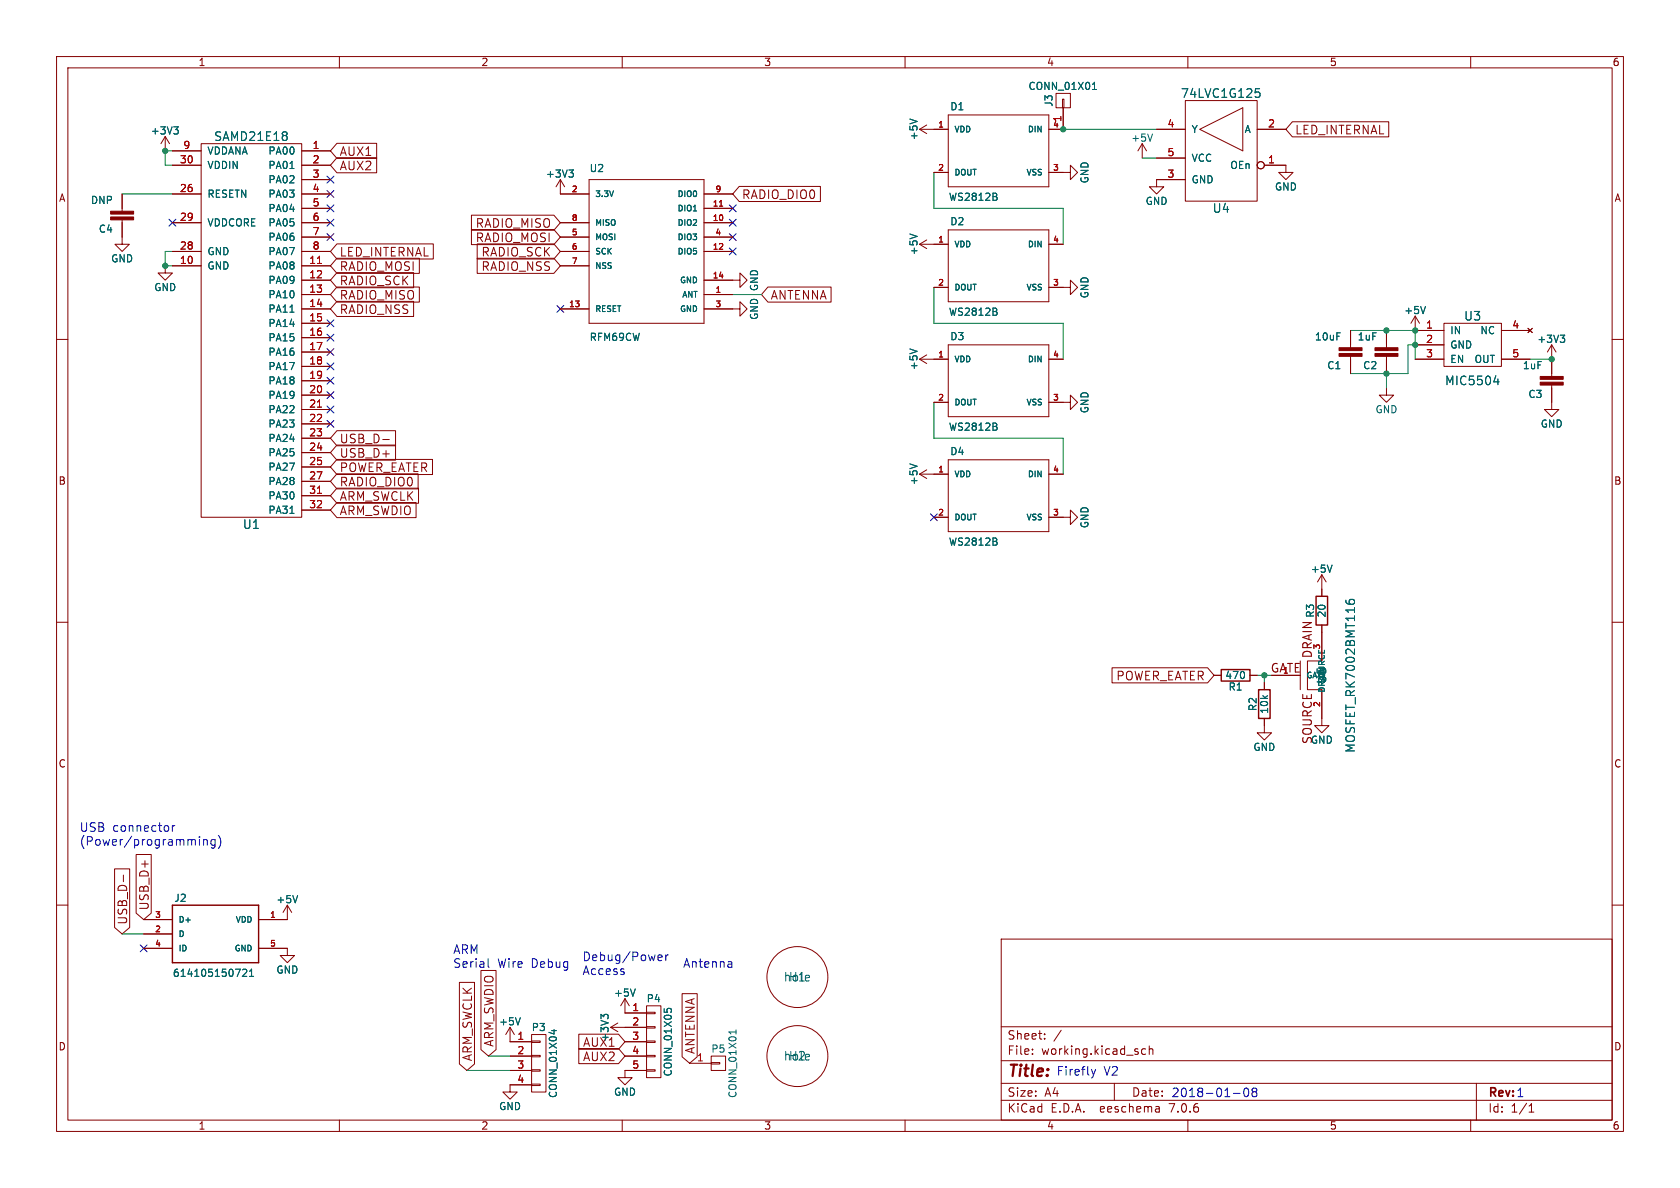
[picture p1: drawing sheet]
<svg xmlns="http://www.w3.org/2000/svg" width="297mm" height="210mm" viewBox="0 0 297 210" stroke-linecap="round" stroke-linejoin="round" font-family="sans-serif">
<g fill="none" stroke="#840000" stroke-width=".18">
<path d="M10 10h277v190h-277zM12 12h273v186h-273zM60 10v2M110 10v2M160 10v2M186.7 16.5h2.5v2.6h-2.5zM187.8 17.5h.3v1.6h-.3zM188 19.1v3.8h-2.6M209.5 17.8h12.7v17.8h-12.7zM210 10v2M260 10v2M21.6 38.9v4.3h1.3l-1.3 1.3-1.3-1.3h1.3"/>
<path d="M21.6 34.3v3M29.2 24.1l-.8 1.3M29.2 24.1v2.6M29.2 24.1l.8 1.3M30.5 39.4h5.1M30.5 34.3h5.1M30.5 26.7h5.1M30.5 29.2h5.1M35.6 25.4h17.7v66h-17.7zM53.3 31.8h5.1M53.3 39.4h5.1M53.3 36.8h5.1"/>
<path d="M53.3 34.3h5.1M53.3 26.7h5.1M53.3 29.2h5.1M59.6 25.3h7v2.7h-7l-1.2-1.3zM59.6 27.9h7v2.6h-7l-1.2-1.3zM83.3 38h14.6l1.2 1.4-1.2 1.3h-14.6zM99.1 39.4h5M99.1 31.8v2.5h5M99.1 31.8l-.8 1.2M99.1 31.8l.7 1.2M104.1 31.8h20.4v25.4h-20.4zM124.5 39.4h5"/>
<path d="M124.5 36.8h5M124.5 34.3h5M130.7 33h14.3v2.6h-14.3l-1.2-1.3zM162.6 22.9l1.2 .7M162.6 22.9h5M163.8 22.1l-1.2 .8M165.1 30.5h2.5M167.6 20.3h17.8v12.7h-17.8zM185.4 30.5h3.8v-1.3l1.3 1.3-1.3 1.3v-1.3M201.9 25.4l-.7 1.3M201.9 25.4v2.5M201.9 25.4l.8 1.3"/>
<path d="M204.5 22.9h5M204.5 27.9h5M209.5 31.8h-5v1.2h1.2l-1.2 1.3-1.3-1.3h1.3M212.1 22.9l7.6-3.8v7.6zM222.2 22.9h5.1M223.5 29.2h3.8v1.3h1.3l-1.3 1.3-1.2-1.3h1.2M228.5 21.5h17v2.7h-17l-1.2-1.3zM10 60h2M29.2 47v1.3h1.3l-1.3 1.2-1.3-1.2h1.3M30.5 44.5h5.1M30.5 47h5.1M53.3 57.2h5.1"/>
<path d="M53.3 52.1h5.1M53.3 44.5h5.1M53.3 54.6h5.1M53.3 49.5h5.1M53.3 41.9h5.1M53.3 47h5.1M53.3 59.7h5.1M59.6 48.2h13.5v2.7h-13.5l-1.2-1.4zM59.6 53.3h13.5v2.6h-13.5l-1.2-1.3zM59.6 50.7h14.5v2.7h-14.5l-1.2-1.3zM59.6 43.1h17v2.7h-17l-1.2-1.3zM59.6 45.7h14.5v2.6h-14.5l-1.2-1.3z"/>
<path d="M83.3 40.6h14.6l1.2 1.3-1.2 1.3h-14.6zM84.4 45.7h13.5l1.2 1.3-1.2 1.3h-13.5zM84.4 43.1h13.5l1.2 1.4-1.2 1.3h-13.5zM99.1 44.5h5M99.1 54.6h5M99.1 41.9h5M99.1 47h5M124.5 54.6h6.3v-1.3l1.3 1.3-1.3 1.3v-1.3M124.5 49.5h6.3v-1.2l1.3 1.2-1.3 1.3v-1.3M124.5 52.1h5M124.5 44.5h5M124.5 41.9h5"/>
<path d="M135.8 50.7h11.1v2.7h-11.1l-1.2-1.3zM162.6 43.2l1.2 .7M162.6 43.2h5M163.8 42.4l-1.2 .8M165.1 50.8h2.5M167.6 40.6h17.8v12.7h-17.8zM185.4 50.8h3.8v-1.3l1.3 1.3-1.3 1.3v-1.3M185.4 43.2h2.6M238.8 58.4v3.1M245.1 58.4v3.1M250.2 55.9v2.5h5.1M250.2 55.9l-.8 1.3"/>
<path d="M250.2 55.9l.8 1.3M255.3 57.2h.1M255.3 57.2h10.1v7.6h-10.1zM265.4 58.4h5.1M270.1 58l.8 .8M270.9 58l-.8 .8M285 60h2M53.3 62.2h5.1M53.3 64.8h5.1M53.3 67.3h5.1M53.3 69.9h5.1M53.3 72.4h5.1"/>
<path d="M53.3 74.9h5.1M53.3 77.5h5.1M59.6 76.1h10.3v2.7h-10.3l-1.2-1.3zM59.6 78.7h10.3v2.6h-10.3l-1.2-1.3zM67.7 77.7h1.1M162.6 63.5h5M162.6 63.5l1.2 .8M163.8 62.7l-1.2 .8M165.1 71.1h2.5M167.6 61h17.8v12.7h-17.8zM185.4 71.1h3.8v-1.2l1.3 1.2-1.3 1.3v-1.3M185.4 63.5h2.6"/>
<path d="M238.8 63v3M245.1 68.6v1.3h1.3l-1.3 1.2-1.3-1.2h1.3M245.1 63v3M250.2 61h5.1M250.2 63.5h5.1M265.4 63.5h5.1M266.7 64.8h.1M274.3 68.1v4.3h1.3l-1.3 1.3-1.3-1.3h1.3M274.3 61v5.5M274.3 61l-.7 1.2M274.3 61l.8 1.2M53.3 80h5.1"/>
<path d="M53.3 82.6h5.1M53.3 85.1h5.1M53.3 87.6h5.1M53.3 90.2h5.1M59.6 88.8h14v2.7h-14l-1.2-1.3zM59.6 86.3h14.4v2.7h-14.4l-1.2-1.4zM59.6 81.2h16.9v2.7h-16.9l-1.2-1.3zM59.6 83.8h14.3v2.6h-14.3l-1.2-1.3zM162.6 83.8h5M162.6 83.8l1.2 .8M163.8 83.1l-1.2 .7M165.1 91.4h2.5"/>
<path d="M167.6 81.3h17.8v12.7h-17.8zM185.4 91.4h3.8v-1.2l1.3 1.2-1.3 1.3v-1.3M185.4 83.8h2.6M10 110h2M196.6 118h16.9l1.1 1.4-1.1 1.3h-16.9zM214.6 119.4h1.3M221 119.4h1.2M224.8 119.4h5.1M229.9 116.8v5.1M233.7 110.5v6.3h-2.6v5.1h2.6v6.4h1.2l-1.2 1.2-1.3-1.2h1.3M233.7 101.6v3.8M233.7 101.6l-.8 1.3"/>
<path d="M233.7 101.6l.7 1.3M285 110h2M223.5 127v2.5h1.3l-1.3 1.3-1.3-1.3h1.3M223.5 120.7v1.2M10 160h2M20.3 153.6h2.6v10.4l-1.3 1.1-1.3-1.1zM21.8 154.7v1.2M24.1 151.1h2.6v10.3l-1.3 1.2-1.3-1.2zM285 160h2M25.4 162.6h5.1M25.4 165.1h5.1M25.4 167.6h5.1"/>
<path d="M45.7 167.6h5.1v1.3h1.3l-1.3 1.3-1.3-1.3h1.3M50.8 160v2.6h-5.1M50.8 160l-.8 1.3M50.8 160l.8 1.3M81.2 173.7h2.7v14.4l-1.4 1.1-1.3-1.1zM85 171.6h2.7v13.9l-1.3 1.2-1.4-1.2zM110.5 176.5v2.6h3.8M110.5 176.5l-.8 1.3M110.5 176.5l.8 1.3M114.3 178.9h1.5v.3h-1.5zM114.3 177.8h2.5v12.7h-2.5zM120.6 175.7h2.7v11.1l-1.4 1.2-1.3-1.2z"/>
<path d="M177 166h108v32h-108zM60 198v2M90.2 181.6v2.6h3.8M90.2 186.7h3.8M90.2 189.2h3.8M90.2 181.6l-.8 1.3M90.2 181.6l.7 1.3M94 191.6h1.5v.3h-1.5zM94 189.1h1.5v.3h-1.5zM94 186.6h1.5v.2h-1.5zM94 184h1.5v.3h-1.5zM94 182.9h2.5v10.1h-2.5z"/>
<path d="M94 191.8h-3.8v1.2h1.2l-1.2 1.3-1.3-1.3h1.3M102.3 182.8h7l1.2 1.4-1.2 1.3h-7zM102.3 185.4h7l1.2 1.3-1.2 1.3h-7zM107.9 181.6l1.3 .8M107.9 181.6h6.4M109.2 180.8l-1.3 .8M110 198v2M110.5 184.2h3.8M110.5 186.7h3.8M114.3 189.1h1.5v.3h-1.5zM114.3 186.6h1.5v.2h-1.5zM114.3 184h1.5v.3h-1.5z"/>
<path d="M114.3 181.5h1.5v.2h-1.5zM114.3 189.2h-3.8v1.3h1.3l-1.3 1.3-1.3-1.3h1.3M121.9 188h3.8M125.7 187.8h1.6v.3h-1.6zM125.7 186.7h2.6v2.5h-2.6zM160 198v2M177 194.5h108M177 191.5h108M177 187.5h108M177 181.5h108M182.5 186.3v.1M182.5 185.5v.1"/>
<path d="M184.7 183.6v.1M184.7 182.8v.1M187.6 182.1l-1.3 2M197 191.5v3M202.5 185.5l-.4-.1-.3 .3v.4l.2 .2h.5M203.2 185.5l.2-.1 .3 .1 .1 .9M203.2 184.9v1.5M204.9 195.7l.1 .9M205 196.5l-.2 .1M205 196h-.2M210 198v2M260 198v2"/>
<path d="M261 191.5v6.5M270.3 196.6h.9M270.3 195.5l.4-.4v1.5"/>
<circle cx="222.9" cy="29.2" r=".63"/>
<circle cx="141" cy="172.7" r="5.4"/>
<circle cx="141" cy="186.7" r="5.4"/>
</g>
<g fill="#840000" stroke="#840000" stroke-width=".18">
<path d="M272.3 66.5h4.1v.6h-4.1z"/>
<path d="M272.3 67.6h4.1v.5h-4.1z"/>
<path d="M236.7 61.5h4.1v.5h-4.1z"/>
<path d="M236.7 62.5h4.1v.5h-4.1z"/>
<path d="M19.6 37.3h4v.5h-4z"/>
<path d="M19.6 38.4h4v.5h-4z"/>
<path d="M243.1 61.5h4v.5h-4z"/>
<path d="M243.1 62.5h4v.5h-4z"/>
</g>
<path d="M215.9 118.4h5.1v2h-5.1zM232.7 105.4h2v5.1h-2zM222.5 121.9h2v5.1h-2zM30.5 160h15.2v10.2h-15.2z" fill="none" stroke="#840000" stroke-width=".25"/>
<g fill="none" stroke="#006464" stroke-width=".18">
<path d="M193.1 15.8h.8M193.3 14.9l.2-.4v1.3M222 15.7h.7M222.1 16.3h.4l.3 .3-.2 .5-.5 .1M30.7 22.4h.8l-.4 .5M31.3 22.9l.2 .2v.4l-.2 .2M50.7 23.4v.4M50.7 24.1v.6M51.3 29.8h.7M100.6 30h.8l-.5 .5M101.1 30.5l.3 .3v.3l-.3 .2M160.9 21l1.2 .5"/>
<path d="M176.2 34.8l.1 .2-.1 .4M176.2 34.3v.3M203.7 23.7l-.4 1.3M51.3 55.2h.7M160.9 41.4l1.2 .4M176.2 55.1l.1 .2-.1 .4M176.2 54.6v.3M252 54.2l-.4 1.2M275.8 59.3h.8l-.4 .4M276.4 59.7l.2 .3v.3l-.2 .2M160.9 61.7l1.2 .4M176.2 75.4l.1 .2-.1 .4"/>
<path d="M176.2 74.9v.4M264.1 67.5h.9M264.8 67v1M51.3 90.7h.7M160.9 82l1.2 .4M176.2 95.8l.1 .2-.1 .3M176.2 95.2v.4M235.5 99.9l-.4 1.3M237.9 106.1a.6 .6 0 0 0 .7 .7M238.8 106.8l-.3-.3v-.3l.3-.2h.4l.3 .2-.1 .5-.2 .1M52.6 158.3l-.4 1.3M42.9 171.5l.5-.2 .2 .4-.8 .9h.8"/>
<path d="M44.1 172.6h.7M44.1 171.7l.4-.4v1.3M92 179.9l-.4 1.3M106.7 179.7l-.5-.4v.8M106.7 179.6l.3-.3h.3l.2 .3M112.3 174.8l-.4 1.3M117.4 178.3v.6M117.9 178.8v-.3l.2-.2 .5 .1 .1 .4M97.5 182.2h.9M97.9 182v.8M130.1 182.1v.7M130.1 182.4h-1.3l.4 .3"/>
</g>
<path d="M127.2 36.4h.6M56.1 46.6h.7M56.1 72h.7M56.1 87.2h.7" fill="none" stroke="#a90000" stroke-width=".18"/>
<g fill="none" stroke="#0000c2" stroke-width=".18">
<path d="M30.5 145.9v1.1M30.9 145.9l-.3 .1-.1 .2M35.3 147.9v.1M35.3 148.4v1M36 148.4v1M36 148.5l.2-.1 .4 .1v.9M38 148.5l-.4-.1-.3 .3v.4l.1 .2h.6M38 148.4v1.2l-.3 .3h-.3M38.6 147.7a1.75 1.75 0 0 1 0 2.3M86.3 169.5v1.3l.2 .2M116.4 169.7h.6M116.4 168.9l.4-.1 .2 .4-.7 .1"/>
<path d="M117.7 168.8v1M118.1 168.8l-.3 .1-.1 .2M129.2 170l.2 .2v.8M129.4 170.9l-.2 .1M129.4 170.4h-.2M193 189l.3 1.1M193.3 190.1l-.1 .3M193.7 189l-.4 1.1M218.1 193.3h1.1M220 192.5l.2-.2a.83 .83 0 0 1 .6 .7 .83 .83 0 0 1-.3 .8l-.1 .1a.82 .82 0 0 1-.4-1.4zM221.6 193l-.3-.3 .3-.4h.3l.3 .3-.3 .4M221.6 193l-.3 .3v.3l.3 .3 .5-.1 .1-.2-.1-.5-.2-.1"/>
<path d="M221.6 193h.3"/>
</g>
<g fill="none" stroke="#009600" stroke-width=".18">
<path d="M21.6 34.3h8.9M30.5 26.7h-1.3v2.5h1.3M165.1 30.5v6.3h22.9v6.4M188 22.9h16.5M201.9 27.9h2.6M30.5 44.5h-1.3v2.5h1.3M129.5 52.1h5.1M165.1 50.8v6.4h22.9v6.3M238.8 58.4h11.4v5.1M165.1 71.1v6.4h22.9v6.3M245.1 66v2.6M250.2 61h-1.3v5h-10.1"/>
<path d="M270.5 63.5h3.8M222.2 119.4h2.6M223.5 119.4v1.3M21.6 165.1h3.8M82.5 189.2h7.7M86.4 186.7h3.8"/>
</g>
<g fill="none" stroke="#000084" stroke-width=".18">
<path d="M29.9 38.8l1.2 1.2M31.1 38.8l-1.2 1.2M57.8 38.8l1.2 1.2M57.8 31.1l1.2 1.3M57.8 33.7l1.2 1.2M57.8 36.2l1.2 1.2M59 38.8l-1.2 1.2M59 31.1l-1.2 1.3M59 33.7l-1.2 1.2M59 36.2l-1.2 1.2M128.9 36.2l1.2 1.2M128.9 38.8l1.2 1.2"/>
<path d="M130.1 36.2l-1.2 1.2M130.1 38.8l-1.2 1.2M57.8 56.5l1.2 1.3M57.8 41.3l1.2 1.2M57.8 59.1l1.2 1.2M59 56.5l-1.2 1.3M59 41.3l-1.2 1.2M59 59.1l-1.2 1.2M98.5 54l1.2 1.2M99.7 54l-1.2 1.2M128.9 41.3l1.2 1.2M128.9 43.8l1.2 1.3"/>
<path d="M130.1 41.3l-1.2 1.2M130.1 43.8l-1.2 1.3M57.8 66.7l1.2 1.2M57.8 71.8l1.2 1.2M57.8 74.3l1.2 1.2M57.8 64.2l1.2 1.2M57.8 61.6l1.2 1.2M57.8 69.2l1.2 1.3M59 66.7l-1.2 1.2M59 71.8l-1.2 1.2M59 74.3l-1.2 1.2M59 64.2l-1.2 1.2"/>
<path d="M59 61.6l-1.2 1.2M59 69.2l-1.2 1.3M164.5 90.8l1.2 1.2M165.7 90.8l-1.2 1.2M24.8 167l1.2 1.2M26 167l-1.2 1.2"/>
</g>
<g fill="#009600" stroke="#009600" stroke-width=".18">
<circle cx="223.5" cy="119.4" r=".46"/>
<circle cx="274.3" cy="63.5" r=".46"/>
<circle cx="29.2" cy="26.7" r=".46"/>
<circle cx="29.2" cy="47" r=".46"/>
<circle cx="250.2" cy="61" r=".46"/>
<circle cx="245.1" cy="66" r=".46"/>
<circle cx="250.2" cy="58.4" r=".46"/>
<circle cx="245.1" cy="58.4" r=".46"/>
<circle cx="188" cy="22.9" r=".46"/>
</g>
<text font-size="2.8" fill="#840000" x="178" y="190.9">Title:</text>
<g font-size="2.1" fill="#006464">
<text x="208.7" y="17.5">74LVC1G125</text>
<text x="37.8" y="25.1">SAMD21E18</text>
<text x="214.3" y="37.8">U4</text>
<text x="258.7" y="56.9">U3</text>
<text x="255.4" y="68.3">MIC5504</text>
<text x="42.8" y="93.7">U1</text>
<text x="234.7" y="121" transform="rotate(-90 234.7 121)">U5</text>
<text x="239.8" y="133.2" transform="rotate(-90 239.8 133.2)">MOSFET_RK7002BMT116</text>
<text x="138.5" y="173.7">hole</text>
<text x="139.4" y="173.7">H1</text>
<text x="138.5" y="187.7">hole</text>
<text x="139.4" y="187.7">H2</text>
</g>
<g font-size="2.1" fill="#840000">
<text x="228.9" y="24">LED_INTERNAL</text>
<text x="59.9" y="27.8">AUX1</text>
<text x="59.9" y="30.3">AUX2</text>
<text x="131.1" y="35.4">RADIO_DIO0</text>
<text x="84" y="40.5">RADIO_MISO</text>
<text x="59.9" y="45.5">LED_INTERNAL</text>
<text x="84" y="43">RADIO_MOSI</text>
<text x="85" y="45.5">RADIO_SCK</text>
<text x="59.9" y="50.6">RADIO_SCK</text>
<text x="59.9" y="53.2">RADIO_MISO</text>
<text x="59.9" y="48.1">RADIO_MOSI</text>
<text x="85" y="48.1">RADIO_NSS</text>
<text x="136.1" y="53.2">ANTENNA</text>
<text x="59.9" y="55.7">RADIO_NSS</text>
<text x="59.9" y="78.6">USB_D-</text>
<text x="59.9" y="83.6">POWER_EATER</text>
<text x="59.9" y="81.1">USB_D+</text>
<text x="59.9" y="88.7">ARM_SWCLK</text>
<text x="59.9" y="86.2">RADIO_DIO0</text>
<text x="59.9" y="91.3">ARM_SWDIO</text>
<text x="224.5" y="119.2">GATE</text>
<text x="232.2" y="116.5" transform="rotate(-90 232.2 116.5)">DRAIN</text>
<text x="197.3" y="120.5">POWER_EATER</text>
<text x="232.2" y="131.7" transform="rotate(-90 232.2 131.7)">SOURCE</text>
<text x="26.5" y="161" transform="rotate(-90 26.5 161)">USB_D+</text>
<text x="22.7" y="163.6" transform="rotate(-90 22.7 163.6)">USB_D-</text>
<text x="87.5" y="185.2" transform="rotate(-90 87.5 185.2)">ARM_SWDIO</text>
<text x="103" y="185.2">AUX1</text>
<text x="178" y="184">Sheet:</text>
<text x="83.6" y="187.7" transform="rotate(-90 83.6 187.7)">ARM_SWCLK</text>
<text x="103" y="187.8">AUX2</text>
<text x="123" y="186.4" transform="rotate(-90 123 186.4)">ANTENNA</text>
<text x="178" y="186.7">File:</text>
<text x="184.1" y="186.7">working.kicad_sch</text>
<text x="178" y="196.9">KiCad</text>
<text x="178" y="194.1">Size:</text>
<text x="184.7" y="194.1">A4</text>
<text x="185.7" y="196.9">E.D.A.</text>
<text x="194.6" y="196.9">eeschema</text>
<text x="200" y="194.1">Date:</text>
<text x="207" y="196.9">7.0.6</text>
<text x="263" y="196.9">Id:</text>
<text x="267.1" y="196.9">1/1</text>
</g>
<g font-size="2.1" fill="#0000c2">
<text x="14" y="147.2">USB</text>
<text x="14" y="149.6">(Power/programming)</text>
<text x="19.9" y="147.2">connector</text>
<text x="80" y="168.7">ARM</text>
<text x="80" y="171.2">Serial</text>
<text x="87.9" y="171.2">Wire</text>
<text x="94" y="171.2">Debug</text>
<text x="102.9" y="170">Debug/Power</text>
<text x="102.9" y="172.5">Access</text>
<text x="120.6" y="171.2">Antenna</text>
<text x="186.7" y="190.2">Firefly</text>
<text x="195.1" y="190.2">V2</text>
<text x="207" y="194.1">2018-01-08</text>
<text x="263" y="194.3">Rev: 1</text>
</g>
<g font-size="1.8" fill="#840000">
<text x="35" y="11.9">1</text>
<text x="85" y="11.9">2</text>
<text x="135" y="11.9">3</text>
<text x="185" y="11.9">4</text>
<text x="235" y="11.9">5</text>
<text x="285" y="11.9">6</text>
<text x="10.3" y="35.9">A</text>
<text x="285.3" y="35.9">A</text>
<text x="10.3" y="85.9">B</text>
<text x="285.3" y="85.9">B</text>
<text x="10.3" y="135.9">C</text>
<text x="285.3" y="135.9">C</text>
<text x="10.3" y="185.9">D</text>
<text x="285.3" y="185.9">D</text>
<text x="35" y="199.9">1</text>
<text x="85" y="199.9">2</text>
<text x="135" y="199.9">3</text>
<text x="185" y="199.9">4</text>
<text x="235" y="199.9">5</text>
<text x="285" y="199.9">6</text>
</g>
<g font-size="1.8" fill="#006464">
<text x="181.7" y="16.1">CONN_01X01</text>
<text x="26.6" y="24">+3V3</text>
<text x="167.9" y="19.7">D1</text>
<text x="186.3" y="19" transform="rotate(-90 186.3 19)">J3</text>
<text x="210.6" y="23.7">Y</text>
<text x="219.9" y="23.7">A</text>
<text x="36.6" y="27.5">VDDANA</text>
<text x="47.3" y="27.5">PA00</text>
<text x="162.4" y="24.9" transform="rotate(-90 162.4 24.9)">+5V</text>
<text x="199.9" y="25.2">+5V</text>
<text x="210.6" y="28.8">VCC</text>
<text x="36.6" y="35.2">RESETN</text>
<text x="36.6" y="30.1">VDDIN</text>
<text x="47.3" y="30.1">PA01</text>
<text x="47.3" y="32.6">PA02</text>
<text x="47.3" y="35.2">PA03</text>
<text x="96.4" y="31.6">+3V3</text>
<text x="104.1" y="30.6">U2</text>
<text x="167.6" y="35.7">WS2812B</text>
<text x="192.6" y="32.5" transform="rotate(-90 192.6 32.5)">GND</text>
<text x="210.6" y="32.6">GND</text>
<text x="217.4" y="30.1">OEn</text>
<text x="225.3" y="33.9">GND</text>
<text x="16" y="36.3">DNP</text>
<text x="17.4" y="41.3">C4</text>
<text x="36.6" y="40.2">VDDCORE</text>
<text x="47.3" y="37.7">PA04</text>
<text x="47.3" y="40.2">PA05</text>
<text x="167.9" y="40">D2</text>
<text x="202.4" y="36.4">GND</text>
<text x="19.6" y="46.6">GND</text>
<text x="36.6" y="47.9">GND</text>
<text x="36.6" y="45.3">GND</text>
<text x="47.3" y="47.9">PA08</text>
<text x="47.3" y="42.8">PA06</text>
<text x="47.3" y="45.3">PA07</text>
<text x="162.4" y="45.2" transform="rotate(-90 162.4 45.2)">+5V</text>
<text x="27.2" y="51.7">GND</text>
<text x="47.3" y="50.4">PA09</text>
<text x="47.3" y="52.9">PA10</text>
<text x="134.2" y="51.6" transform="rotate(-90 134.2 51.6)">GND</text>
<text x="192.6" y="52.8" transform="rotate(-90 192.6 52.8)">GND</text>
<text x="47.3" y="55.5">PA11</text>
<text x="47.3" y="58">PA14</text>
<text x="134.2" y="56.6" transform="rotate(-90 134.2 56.6)">GND</text>
<text x="167.6" y="56">WS2812B</text>
<text x="248.2" y="55.7">+5V</text>
<text x="256.3" y="59.3">IN</text>
<text x="261.6" y="59.3">NC</text>
<text x="47.3" y="60.6">PA15</text>
<text x="47.3" y="63.1">PA16</text>
<text x="47.3" y="65.6">PA17</text>
<text x="104.1" y="60.5">RFM69CW</text>
<text x="162.4" y="65.5" transform="rotate(-90 162.4 65.5)">+5V</text>
<text x="167.9" y="60.3">D3</text>
<text x="232.4" y="60.4">10uF</text>
<text x="234.5" y="65.5">C1</text>
<text x="239.9" y="60.4">1uF</text>
<text x="240.9" y="65.5">C2</text>
<text x="256.3" y="61.8">GND</text>
<text x="256.3" y="64.4">EN</text>
<text x="260.6" y="64.4">OUT</text>
<text x="269.1" y="65.5">1uF</text>
<text x="271.7" y="60.8">+3V3</text>
<text x="47.3" y="68.2">PA18</text>
<text x="47.3" y="70.7">PA19</text>
<text x="270.1" y="70.5">C3</text>
<text x="47.3" y="73.3">PA22</text>
<text x="47.3" y="75.8">PA23</text>
<text x="167.6" y="76.3">WS2812B</text>
<text x="192.6" y="73.2" transform="rotate(-90 192.6 73.2)">GND</text>
<text x="243.1" y="73.3">GND</text>
<text x="272.3" y="75.8">GND</text>
<text x="47.3" y="78.3">PA24</text>
<text x="47.3" y="80.9">PA25</text>
<text x="47.3" y="83.4">PA27</text>
<text x="167.9" y="80.7">D4</text>
<text x="47.3" y="86">PA28</text>
<text x="47.3" y="88.5">PA30</text>
<text x="162.4" y="85.9" transform="rotate(-90 162.4 85.9)">+5V</text>
<text x="47.3" y="91">PA31</text>
<text x="192.6" y="93.5" transform="rotate(-90 192.6 93.5)">GND</text>
<text x="167.6" y="96.7">WS2812B</text>
<text x="231.6" y="101.4">+5V</text>
<text x="232.5" y="109.3" transform="rotate(-90 232.5 109.3)">R3</text>
<text x="234.5" y="109.3" transform="rotate(-90 234.5 109.3)">20</text>
<text x="216.5" y="120.2">470</text>
<text x="217.1" y="122.3">R1</text>
<text x="222.4" y="125.8" transform="rotate(-90 222.4 125.8)">R2</text>
<text x="224.4" y="126.3" transform="rotate(-90 224.4 126.3)">10k</text>
<text x="231.6" y="131.7">GND</text>
<text x="221.5" y="132.9">GND</text>
<text x="30.7" y="159.6">J2</text>
<text x="48.8" y="159.9">+5V</text>
<text x="30.5" y="172.9">614105150721</text>
<text x="48.8" y="172.3">GND</text>
<text x="108.5" y="176.4">+5V</text>
<text x="114.2" y="177.4">P4</text>
<text x="88.1" y="181.5">+5V</text>
<text x="93.9" y="182.5">P3</text>
<text x="107.8" y="184.3" transform="rotate(-90 107.8 184.3)">+3V3</text>
<text x="119" y="190.4" transform="rotate(-90 119 190.4)">CONN_01X05</text>
<text x="125.7" y="186.3">P5</text>
<text x="88.1" y="196.4">GND</text>
<text x="98.7" y="194.2" transform="rotate(-90 98.7 194.2)">CONN_01X04</text>
<text x="108.5" y="193.9">GND</text>
<text x="130.4" y="194.2" transform="rotate(-90 130.4 194.2)">CONN_01X01</text>
</g>
<g font-size="1.8" fill="#a90000">
<text x="187.7" y="21.7" transform="rotate(-90 187.7 21.7)">1</text>
<text x="206.3" y="22.6">4</text>
<text x="224.1" y="22.6">2</text>
<text x="31.7" y="29">30</text>
<text x="32.3" y="26.4">9</text>
<text x="55.2" y="26.4">1</text>
<text x="55.2" y="29">2</text>
<text x="206.3" y="27.7">5</text>
<text x="224.1" y="29">1</text>
<text x="31.7" y="34">26</text>
<text x="55.2" y="31.5">3</text>
<text x="55.2" y="34">4</text>
<text x="206.3" y="31.5">3</text>
<text x="31.7" y="39.1">29</text>
<text x="55.2" y="36.6">5</text>
<text x="55.2" y="39.1">6</text>
<text x="55.2" y="41.7">7</text>
<text x="31.7" y="46.7">10</text>
<text x="31.7" y="44.2">28</text>
<text x="54.6" y="46.7">11</text>
<text x="55.2" y="44.2">8</text>
<text x="54.6" y="49.3">12</text>
<text x="54.6" y="51.8">13</text>
<text x="54.6" y="54.4">14</text>
<text x="54.6" y="56.9">15</text>
<text x="54.6" y="59.4">16</text>
<text x="252" y="58.2">1</text>
<text x="267.3" y="58.2">4</text>
<text x="54.6" y="62">17</text>
<text x="54.6" y="64.5">18</text>
<text x="252" y="60.7">2</text>
<text x="252" y="63.2">3</text>
<text x="267.3" y="63.2">5</text>
<text x="54.6" y="67.1">19</text>
<text x="54.6" y="69.6">20</text>
<text x="54.6" y="72.1">21</text>
<text x="54.6" y="74.7">22</text>
<text x="54.6" y="77.2">23</text>
<text x="54.6" y="79.8">24</text>
<text x="54.6" y="82.3">25</text>
<text x="54.6" y="84.8">27</text>
<text x="54.6" y="87.4">31</text>
<text x="54.6" y="89.9">32</text>
<text x="111.7" y="178.8">1</text>
<text x="91.4" y="183.9">1</text>
<text x="111.7" y="181.4">2</text>
<text x="111.7" y="183.9">3</text>
<text x="91.4" y="186.4">2</text>
<text x="91.4" y="189">3</text>
<text x="91.4" y="191.5">4</text>
<text x="111.7" y="186.4">4</text>
<text x="111.7" y="189">5</text>
<text x="123.1" y="187.7">1</text>
</g>
<g font-size="1.4" fill="#a90000">
<text x="165.8" y="22.6">1</text>
<text x="186.1" y="22.6">4</text>
<text x="101" y="34">2</text>
<text x="126.4" y="34">9</text>
<text x="165.8" y="30.2">2</text>
<text x="186.1" y="30.2">3</text>
<text x="101" y="41.7">5</text>
<text x="101" y="39.1">8</text>
<text x="125.9" y="39.1">10</text>
<text x="125.9" y="36.6">11</text>
<text x="126.4" y="41.7">4</text>
<text x="101" y="44.2">6</text>
<text x="101" y="46.7">7</text>
<text x="125.9" y="44.2">12</text>
<text x="165.8" y="42.9">1</text>
<text x="186.1" y="42.9">4</text>
<text x="125.9" y="49.3">14</text>
<text x="126.4" y="51.8">1</text>
<text x="165.8" y="50.5">2</text>
<text x="186.1" y="50.5">3</text>
<text x="100.5" y="54.4">13</text>
<text x="126.4" y="54.4">3</text>
<text x="165.8" y="63.2">1</text>
<text x="186.1" y="63.2">4</text>
<text x="165.8" y="70.9">2</text>
<text x="186.1" y="70.9">3</text>
<text x="165.8" y="83.6">1</text>
<text x="186.1" y="83.6">4</text>
<text x="165.8" y="91.2">2</text>
<text x="186.1" y="91.2">3</text>
<text x="226.7" y="119.1">1</text>
<text x="233.4" y="114.9" transform="rotate(-90 233.4 114.9)">3</text>
<text x="233.4" y="125.1" transform="rotate(-90 233.4 125.1)">2</text>
<text x="27.3" y="164.8">2</text>
<text x="27.3" y="162.3">3</text>
<text x="27.3" y="167.4">4</text>
<text x="47.6" y="162.3">1</text>
<text x="47.6" y="167.4">5</text>
</g>
<g font-size="1.4" fill="#006464">
<text x="168.7" y="23.6">VDD</text>
<text x="181.6" y="23.6">DIN</text>
<text x="105.2" y="35">3.3V</text>
<text x="119.7" y="35">DIO0</text>
<text x="168.7" y="31.2">DOUT</text>
<text x="181.3" y="31.2">VSS</text>
<text x="105.2" y="40.1">MISO</text>
<text x="119.7" y="40.1">DIO2</text>
<text x="119.7" y="37.6">DIO1</text>
<text x="105.2" y="42.6">MOSI</text>
<text x="105.2" y="45.2">SCK</text>
<text x="105.2" y="47.7">NSS</text>
<text x="119.7" y="45.2">DIO5</text>
<text x="119.7" y="42.6">DIO3</text>
<text x="168.7" y="43.9">VDD</text>
<text x="181.6" y="43.9">DIN</text>
<text x="120.1" y="50.3">GND</text>
<text x="120.5" y="52.8">ANT</text>
<text x="168.7" y="51.5">DOUT</text>
<text x="181.3" y="51.5">VSS</text>
<text x="105.2" y="55.3">RESET</text>
<text x="120.1" y="55.3">GND</text>
<text x="168.7" y="64.2">VDD</text>
<text x="181.6" y="64.2">DIN</text>
<text x="168.7" y="71.9">DOUT</text>
<text x="181.3" y="71.9">VSS</text>
<text x="168.7" y="84.6">VDD</text>
<text x="181.6" y="84.6">DIN</text>
<text x="168.7" y="92.2">DOUT</text>
<text x="181.3" y="92.2">VSS</text>
<text x="230.9" y="120.1">GATE</text>
<text x="234.4" y="122.6" transform="rotate(-90 234.4 122.6)">DRAIN</text>
<text x="234.4" y="120.9" transform="rotate(-90 234.4 120.9)">SOURCE</text>
<text x="31.5" y="165.8">D</text>
<text x="31.5" y="163.3">D+</text>
<text x="41.5" y="163.3">VDD</text>
<text x="31.5" y="168.4">ID</text>
<text x="41.4" y="168.4">GND</text>
</g>
</svg>
